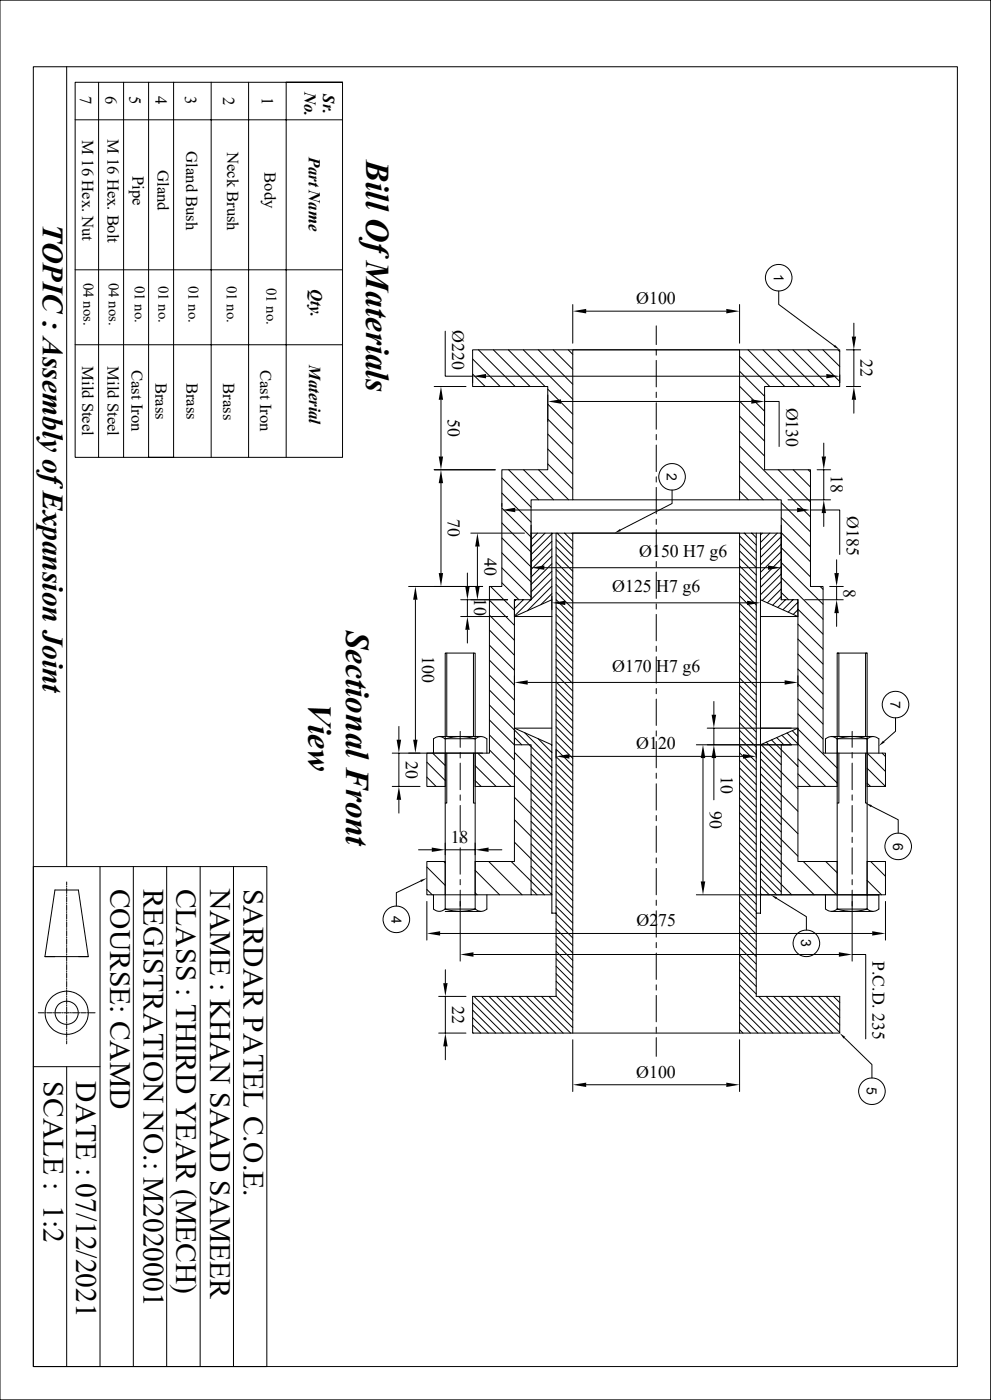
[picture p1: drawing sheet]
<svg xmlns="http://www.w3.org/2000/svg" width="297mm" height="420mm" viewBox="0 0 297 420" stroke-linecap="round" stroke-linejoin="round" font-family="sans-serif">
<g fill="none" stroke="#000" stroke-width=".3">
<path d="M0 0h296.9v419.9h-296.9zM10 20h276.9v390h-276.9zM20 20v240M22.5 35.9h80.2M29.5 24.7h-7v112.5h7M37 24.7h-7.5v112.5h7.5M44.5 24.7h-7.5v112.5h15h-7.5v-112.5h7.5M63.3 24.7v112.5M74.5 24.7v112.5M102.7 24.7v112.5h-50.7v-112.5h50.7h-16.9v112.5M102.7 80.9h-80.2M133.4 99.4v13.5h8.2"/>
<path d="M171.7 91.4v11.6M175.7 93.3h42M196.7 97.7v5.7M221.7 91.4v11.6M233.4 87.3v4l16.7 12.5M255.9 96.9v4.1M102.7 103.4h-80.2M130.1 116h9.6M132.2 119.9v17M141.6 112.4v2.5M141.6 107.7l8.3 8.3M141.6 112.2l3.8 3.8"/>
<path d="M143.4 104.9l11 11.1M145.7 112.9h101.9M147.9 104.9l11 11.1M152.4 104.9l11 11.1M156.8 104.9l14.9 14.9M161.3 104.9l10.4 10.4M164.2 118.4v8M164.2 116.8l7.5 7.4M165.8 104.9l5.9 5.9M170.3 104.9l1.4 1.4M171.7 104.9h50v45h-50zM196.7 104.9v1.7"/>
<path d="M196.7 108.1v8M196.7 117.6v1.7M196.7 104.9h-55.1v11.1h22.6v24.9h-13.8v35h-3.7v50h-18.8v10h5.5v-10M196.7 104.9h55v11.1h-22.5v24.9h13.7v35h3.8v50h18.7v10h-5.5v-14.3M221.7 106.9l9 9.1M221.7 111.4l7.5 7.5M221.7 115.9l7.5 7.5M224.2 104.9l11 11.1M228.7 104.9l11 11.1M229.2 118.4v8M233.2 104.9l11 11.1M237.7 104.9l11 11.1"/>
<path d="M242.1 104.9l9.6 9.5M246.6 104.9l5.1 5M251.1 104.9l.6 .6M251.7 112.4v2.5M253.7 104.9h4.2M253.7 116h4.2M255.9 104.9v11.1M255.9 119.9v4.1M164.2 121.2l7.5 7.5M164.2 125.7l7.5 7.5M164.2 130.2l7.5 7.5M164.2 134.7l7.5 7.5"/>
<path d="M164.2 139.2l7.5 7.5M168.1 120.4h57.1M196.7 120.8v8M196.7 130.3v1.7M196.7 133.5v8M221.7 120.4l7.5 7.4M221.7 124.8l7.5 7.5M221.7 129.3l7.5 7.5M221.7 133.8l21.2 21.3M221.7 138.3l11.6 11.6M229.2 120.4h4.3v13.5M246.9 132.9v4"/>
<path d="M130.1 140.9h18.3M132.2 144.9v27M141.1 159.9h16.1M150.4 151v.9M150.4 143.4l8.8 8.7M150.4 147.9l8.8 8.7M150.4 152.4l8.8 8.7M150.4 156.9l8.8 8.7M152.4 140.9l9.1 9M154.4 153h84.5M156.9 140.9l9 9M159.2 157.6v22.3"/>
<path d="M159.2 159.9h74.9M161.1 159.9l-1.9 2M161.4 140.9l9 9M163.4 159.9l-4.2 4.2M165.4 159.9v114h1.3M166.7 159.9v139h-25.1v11h110.1v-11h-25v-139M167 159.9l4.7 4.7M169.2 159.9l2.5 2.5M171.4 159.9l.3 .2M171.7 149.9h-12.5v30M196.7 143v1.6M196.7 146.2v7.9"/>
<path d="M196.7 155.7v1.6M196.7 158.9v7.9M201.4 147v4l-15.5 8M221.7 142.8l7.1 7.1M221.7 147.3l2.6 2.6M221.7 149.9h12.4v30M223.1 159.9l3.6 3.6M225.3 159.9l1.4 1.4M227.9 159.9v114h-1.2M228.5 159.9l-.6 .6M230.7 159.9l-2.8 2.8M233 159.9l-5.1 5.1"/>
<path d="M233.3 140.9l9.6 9.7M234.1 150.8l8.8 8.8M234.1 155.3l8.8 8.7M234.1 159.8l8.8 8.7M234.1 157.6v22.3M236.2 149.9h12.7M237.7 140.9l5.2 5.2M242.2 140.9l.7 .7M242.9 153h8.8v13.3M242.9 151v.9M244.9 140.9h4M246.9 140.9v9"/>
<path d="M246.9 153.9v4M122.5 175.9h22.2M124.5 179.9v42M138.1 179.9h14M140.1 171.9v4M140.1 179.9v5.1M143.1 164v11.9M147 175.9l7.2 7.1M150.4 161.4l8.8 8.7M150.4 165.9l8.8 8.7M150.4 170.3l8.8 8.8M150.4 174.8l5.1 5.1"/>
<path d="M154.6 179.9l-.4 .4M156.8 179.9l-2.6 2.7M159.1 179.9l-4.9 4.9M159.2 179.9h-5v56M163.2 170.3h67M165.4 160.1l-6.2 6.3M165.4 162.4l-6.2 6.2M165.4 164.6l-6.2 6.3M165.4 166.9l-6.2 6.2M165.4 169.1l-6.2 6.2M165.4 171.4l-6.2 6.2M165.4 173.6l-6.2 6.2"/>
<path d="M165.4 175.9l-7.3 7.3M165.4 178.1l-3.3 3.3M165.4 179.9l-11.2 5.1h11.2M166.7 164.1l5 5M166.7 168.6l5 5M166.7 177.6l5 5M166.7 161.9l5 5M166.7 166.4l5 5M166.7 170.9l5 5M166.7 173.1l5 5M166.7 175.3l5 5.1M166.7 179.9l5 5"/>
<path d="M196.7 168.4v1.6M196.7 171.6v7.9M221.7 160.8l5 5M221.7 165.3l5 5M221.7 174.2l5 5M221.7 163l5 5M221.7 167.5l5 5M221.7 169.8l5 5M221.7 172l5 5M221.7 176.5l5 5M221.7 178.7l5 5M227.9 179.9l11.2 5.1h-11.2"/>
<path d="M234.1 164.3l8.8 8.8M234.1 168.8l12.6 12.5M234.1 173.3l12.6 12.5M234.1 177.8l2.2 2.1M234.1 179.9h5v56M234.1 161l-6.2 6.2M234.1 163.2l-6.2 6.3M234.1 165.5l-6.2 6.2M234.1 167.7l-6.2 6.2M234.1 170l-6.2 6.2M234.1 172.2l-6.2 6.2M234.1 174.5l-5.7 5.7"/>
<path d="M234.1 176.7l-4.1 4.1M234.1 178.9l-2.5 2.7M235.4 179.9l-2.3 2.3M237.7 179.9l-3 3M241.2 179.9h11.5M245.8 175.9l.9 .9M248.7 175.9h4M250.7 167.9v4M250.7 175.9v4M133.9 195.9v25M138.1 185h14M140.1 188.9v4"/>
<path d="M141.9 195.9v25M146.7 180l7.5 7.6M146.7 184.5l7.5 7.6M146.7 189l7.5 7.6M146.7 193.5l7.5 7.5M146.7 198l7.5 7.5M166.7 182.1l5 5M166.7 184.4l5 5M166.7 186.6l5 5M166.7 188.8l5 5M166.7 191.1l5 5M166.7 193.3l5 5"/>
<path d="M166.7 195.6l5 5M166.7 197.8l5 5M169.4 180.8h54.5M196.7 181.1v1.6M196.7 184.3v7.9M196.7 193.8v1.6M196.7 197v7.9M221.7 183.2l5 5M221.7 187.7l5 5M221.7 196.7l5 5M221.7 181l5 5M221.7 185.5l5 5"/>
<path d="M221.7 189.9l5 5M221.7 192.2l5 5M221.7 194.4l5 5M221.7 198.9l5 5M239.1 182.8l7.6 7.4M239.1 187.2l7.6 7.5M239.1 191.7l7.6 7.5M239.1 196.2l7.6 7.5M239.1 180.7l-2.9 2.9M239.1 182.9l-1.4 1.4M250.7 183.9v4M250.9 195.9h.5v25"/>
<path d="M259.9 195.9h-.5v25M119.5 217.9v4M137.9 219.4v4.8M146.7 202.5l7.5 7.5M146.7 207l7.5 7.5M146.7 211.5l18.7 18.8M146.7 216l7.5 7.5M154.2 218.4l11.2 5M157.2 219.8l8.2 8.2M158.2 204.7h77M165.4 218.4h-11.2v5h5v45h6.2M166.7 213.5l5 5"/>
<path d="M166.7 200.1l5 5M166.7 202.3l5 5M166.7 204.6l5 5M166.7 206.8l5 5M166.7 209l5 5M166.7 211.3l5 5M166.7 215.8l5 5M166.7 218l5 5M196.7 206.5v1.6M196.7 209.7v7.9M196.7 219.2v1.6M212 218.4h25.2"/>
<path d="M214 210.4v4M214 218.4v5M221.7 205.7l5 5M221.7 201.2l5 5M221.7 203.4l5 5M221.7 207.9l5 5M221.7 210.1l5 5M221.7 212.4l5 5M221.7 214.6l5 5M221.7 216.9l5 5M221.7 219.1l5 5M227.9 218.4h11.2v5h-5v45h-6.2"/>
<path d="M235.9 219.9l15 15M237.4 219.2l1.7 1.7M239 218.5l11.9 11.9M239.1 200.7l7.6 7.5M239.1 205.2l7.6 7.5M239.1 209.7l7.6 7.5M239.1 214.2l7.6 7.5M239.1 218.4l-11.2 5M255.4 219.4v4.8M268.4 215.3v4.1l-3.5 3.1M117.6 235.9h8.3M119.5 225.9v10"/>
<path d="M119.5 239.9v4M127.9 228.6l5.5 5.5M127.9 233.1l2.8 2.8M129.7 225.9l3.7 3.8M131.7 220.9h12.5M133.4 221.7l-.4-.3a2.47 2.47 0 0 0-3.1 .3v4.2M133.4 221.7l1.3-.4a14.9 14.9 0 0 1 7.7 .4zM133.9 225.9v15h-.5M137.9 225.8v1.6M137.9 228.9v8M137.9 238.5v1.6M141.9 225.9v15h.5"/>
<path d="M142.4 225.9v10h11.8M142.4 229.7l6.3 6.2M142.4 234.2l1.8 1.7M142.5 221.7l.4-.3a2.47 2.47 0 0 1 3 .3v4.2M143.2 225.9l10 10M144.7 225.9h-27.1M146.7 220.5l7.5 7.5M146.7 225l18.7 18.7M154.2 235.9v22.5h-11.8v14.3M154.2 225.7l11.2 11.3M154.2 239.2l11.2 11.2M154.2 221.2l2.2 2.2"/>
<path d="M159.2 226.2l6.2 6.3M159.2 228.5l6.2 6.2M159.2 233l6.2 6.2M159.2 235.2l6.2 6.3M159.2 239.7l6.2 6.3M161.2 221.6l4.2 4.2M165.3 223.4l.1 .1M166.7 222.5l5 5M166.7 236l5 5M166.7 231.5l5 5M166.7 220.3l5 5M166.7 224.7l5 5"/>
<path d="M166.7 227l5 5M166.7 229.2l5 5M166.7 233.7l5 5M166.7 238.2l5 5M170.6 226.9h52.1M196.7 222.4v7.9M196.7 231.9v1.6M196.7 235.1v7.9M208.7 223.4h28.5M210.7 227.4v37M214 227.4v12.5M221.7 232.6l5 5"/>
<path d="M221.7 239.4l5 4.9M221.7 221.4l5 5M221.7 223.6l5 5M221.7 225.8l5 5.1M221.7 228.1l5 5M221.7 230.4l5 5M221.7 234.9l5 5M221.7 237.1l5 5M227.9 225.4l11.2 11.2M227.9 232.1l11.2 11.3M227.9 238.8l11.2 11.3M227.9 227.6l6.2 6.3"/>
<path d="M227.9 229.9l6.2 6.2M227.9 234.4l6.2 6.2M227.9 236.6l6.2 6.3M228.1 223.4l6 6M229.7 222.6l4.4 4.6M231.2 222l7.9 7.9M232.8 221.3l2.2 2.1M234.3 220.6l2.9 2.8M239.1 227.7l8.3 8.2M239.1 232.2l3.9 3.7M239.1 235.9v22.5h11.8v14.3M249.2 220.9h12.5"/>
<path d="M250.9 221.7l-.4-.3a2.47 2.47 0 0 0-3.1 .3v4.2M250.9 221.7l1.3-.4a14.9 14.9 0 0 1 7.7 .4M250.9 221.6v14.3h-11.8M250.9 221.6h9M250.9 225.9h.1M251.4 225.9v15h-.5M255.4 225.8v1.6M255.4 228.9v8M255.4 238.5v1.6M259.4 225.9v15h.5M259.9 225.9l5.5 5.5M259.9 230.5l5.5 5.4"/>
<path d="M259.9 234.9l1 1M259.9 221.7l.5-.3a2.47 2.47 0 0 1 3 .3v4.2M264.4 225.9l1 1M10 260h70v150h-70zM30 260v150M40 260v150M50 260v150M60 260v150M70 260v150M125.4 254.9h4M133 258.4l.4 .5M133.4 252.9v3.5"/>
<path d="M133.4 254.9h9M137.9 241.6v8M137.9 251.2v1.6M137.9 254.3v8M142.4 252.9v3.5M146.4 254.9h4M146.5 258.4l10 10M153.2 258.4l10 10M154.2 245.9l11.2 11.3M154.2 252.6l11.2 11.3M159.2 255.4l6.2 6.3M159.2 241.9l6.2 6.3"/>
<path d="M159.2 246.4l6.2 6.3M159.2 248.7l6.2 6.2M159.2 253.2l6.2 6.2M159.2 259.9l6.2 6.2M166.7 244.9l5 5M166.7 253.9l5 5M166.7 240.5l5 4.9M166.7 242.7l5 5M166.7 247.2l5 5M166.7 249.4l5 5M166.7 251.7l5 5M166.7 256.2l5 5"/>
<path d="M166.7 258.4l5 5M196.7 244.6v1.6M196.7 247.8v7.9M196.7 257.3v1.6M221.7 246.1l5 5M221.7 241.6l5 5M221.7 243.8l5 5M221.7 248.3l5 5M221.7 250.6l5 5M221.7 252.8l5 5M221.7 255.1l5 5M221.7 257.3l5 5"/>
<path d="M221.7 259.5l5 5M227.9 245.6l11.2 11.2M227.9 252.3l16.1 16.1M227.9 259l9.4 9.4M227.9 241.1l6.2 6.3M227.9 243.3l6.2 6.3M227.9 247.8l6.2 6.3M227.9 250.1l6.2 6.2M227.9 254.6l6.2 6.2M227.9 256.8l6.2 6.3M240.7 258.4l10 10M247.5 258.4l3.4 3.4"/>
<path d="M255.4 241.6v8M255.4 251.2v1.6M255.4 254.3v8M260.9 258.4l4.5 4.5M261.2 241.9l8 4v4M20 264.6v.9M20 265.9v.2M20 266.5v1.6M20 268.4v.3M20 269v1.6M20 270.9v.3M20 271.6v1.5"/>
<path d="M20 273.5v.3M20 274.1v1.6M20 276v.3M20 276.6v1.6M20 278.6v.2M20 279.2v1.6M126.1 264.3l-7.3 3.5v4M127.9 260.1l5.5 5.5M127.9 266.8l1.6 1.6M127.9 270.4v11.6M129.9 268.4v4.3l.4 .3a2.47 2.47 0 0 0 3.1-.3M133.4 272.7l1.3 .3a14.9 14.9 0 0 0 7.7-.3"/>
<path d="M133.4 272.7h9M133.4 273.4h10.8M133.4 268.4v-72.5h9v72.5M137.9 263.9v1.5M137.9 267v21.3M142.4 261.1l7.3 7.3M142.4 267.8l.6 .6M145.9 268.4v4.3l-.4 .3a2.47 2.47 0 0 1-3-.3M159.2 268.4h-31.3v-10h5.5v14.3M159.2 262.1l6.2 6.3M159.2 266.6l1.8 1.8M166.7 265.2l5 5"/>
<path d="M166.7 260.6l5 5.1M166.7 262.9l5 5M166.7 267.4l5 5M166.7 269.7l5 5M166.7 271.9l5 5M166.7 274.2l5 4.9M166.7 276.4l5 5M166.7 278.6l5 5M196.7 260.5v7.9M196.7 270v1.6M196.7 273.2v7.9M208.7 268.4h54.7v4.3l-.4 .3a2.47 2.47 0 0 1-3.1-.3"/>
<path d="M221.7 261.8l5 5M221.7 264l5 5M221.7 266.3l5 5M221.7 268.5l5 5M221.7 270.8l5 5M221.7 273l5 5M221.7 275.3l5 4.9M221.7 277.5l5 5M221.7 279.7l5 5M227.9 268.1l.4 .3M227.9 261.3l6.2 6.2M227.9 263.5l4.9 4.9"/>
<path d="M227.9 265.8l2.6 2.6M232.7 269.5l9 5.5v4M234.1 268.4h31.3v-10h-5.5v14.3M247.4 268.4v4.3l.5 .3a2.47 2.47 0 0 0 3-.3M249.2 273.4h12.5M250.9 272.7l1.3 .3a14.9 14.9 0 0 0 7.7-.3M250.9 268.4v-72.5h9v72.5M250.9 272.7h9M255.4 263.9v1.5M255.4 267v21.3M259.9 264.1l4.3 4.3M265.4 270.4v11.6"/>
<path d="M13.5 287h13M16.5 287h-3l3-20h7l3 20h-3M20 281.1v.3M20 281.7v1.6M20 283.6v.3M20 284.3v1.5M20 286.2v.3M20 286.8v1.6M20 288.7v.3M20 289.3v1.6M20 291.3v.2M20 291.9v1.6"/>
<path d="M20 293.8v.3M20 294.4v1.6M20 296.3v.3M20 297v1.5M20 298.9v.3M20 299.5v1.6M131.5 298.9h8.2M131.9 280h129.5M133.5 290.9v4M133.5 298.9v11M141.9 286.3h109.5M142.1 298.9l11 11"/>
<path d="M144.3 298.9l11 11M146.6 298.9l11 11M148.8 298.9l11 11M151 298.9l11.1 11M153.3 298.9l11 11M155.5 298.9l11 11M157.8 298.9l11 11M160 298.9l11 11M162.3 298.9l9.4 9.4M164.5 298.9l7.2 7.2M166.7 285.4l5 5M166.7 280.9l5 5"/>
<path d="M166.7 283.1l5 5M166.7 287.6l5 5M166.7 289.9l5 5M166.7 292.1l5 5M166.7 294.3l5 5M166.7 296.6l5 5M166.7 298.8l5 5M196.7 282.7v1.6M196.7 285.9v7.9M196.7 295.4v1.6M196.7 298.6v7.9M221.7 282l5 5"/>
<path d="M221.7 284.2l5 5M221.7 286.5l5 5M221.7 288.7l5 5M221.7 291l5 5M221.7 293.2l5 5M221.7 295.4l14.4 14.5M221.7 297.7l12.2 12.2M221.7 299.9l9.9 10M227.4 298.9l11 11M229.6 298.9l11 11M231.9 298.9l11 11M234.1 298.9l11 11"/>
<path d="M236.3 298.9l11.1 11M238.6 298.9l11 11M240.8 298.9l10.9 10.9M243.1 298.9l8.6 8.6M245.3 298.9l6.4 6.4M247.6 298.9l4.1 4.1M249.8 298.9l1.9 1.9M255.4 286.3h4.1v25.4M10 320h20M11.5 303.8h1.7M13.5 303.8h.3M14.1 303.8h1.6"/>
<path d="M16 303.8h.3M16.6 303.8h1.6M18.5 303.8h.4M19.2 303.8h1.6M20 312.2v.9M20 301.4v.3M20 302v1.6M20 304v.2M20 304.6v1.6M20 306.5v.3M20 307.1v1.6M20 309v.3"/>
<path d="M20 309.7v1.5M20 311.6v.3M20 320v90M21.1 303.8h.3M21.7 303.8h1.6M23.6 303.8h.4M24.3 303.8h1.6M26.2 303.8h.3M26.8 303.8h1.7M131.5 309.9h8.2M133.5 313.9v4M141.6 300.8l9.2 9.1"/>
<path d="M141.6 303l7 6.9M141.6 305.3l4.7 4.6M141.6 307.5l2.5 2.4M141.6 309.8l.3 .1M171.7 309.9v-150h50v150M171.7 311.9v15.5M196.7 311.3v5.6M196.7 308.1v1.6M221.7 302.2l7.7 7.7M221.7 304.4l5.5 5.5M221.7 306.7l3.2 3.2M221.7 308.9l1 1"/>
<path d="M221.7 311.9v15.5M253.1 311.3l8.2 8.1v4M175.7 325.4h42"/>
<circle cx="233.4" cy="83.3" r="4"/>
<circle cx="201.4" cy="143" r="4"/>
<circle cx="268.4" cy="211.4" r="4"/>
<circle cx="269.2" cy="253.9" r="4"/>
<circle cx="118.8" cy="275.8" r="4"/>
<circle cx="241.7" cy="283" r="4"/>
<circle cx="20" cy="303.8" r="3.5"/>
<circle cx="20" cy="303.8" r="6.5"/>
<circle cx="261.3" cy="327.4" r="4"/>
</g>
<g fill="#000">
<path d="M171.7 93.3l4-.6v1.3zM217.7 92.7l4 .6-4 .7zM132.2 116l.6 3.9h-1.3zM141.6 112.9l4.1-.7v1.3zM164.2 120.4l3.9-.6v1.3zM225.2 119.8l4 .6-4 .7zM247.6 112.2l4.1 .7-4.1 .6zM250.2 103.5l1.5 1.4-1.8-.9zM255.3 101h1.3l-.7 3.9zM255.9 116l.7 3.9h-1.3zM131.5 136.9h1.3l-.6 4zM246.3 136.9h1.3l-.7 4z"/>
<path d="M132.2 140.9l.6 4h-1.3zM150.4 153l4-.7v1.4zM184.1 159.9l1.7-1.2 .3 .6zM238.9 152.3l4 .7-4 .7zM246.9 149.9l.7 4h-1.3zM124.5 175.9l.6 4h-1.3zM131.5 171.9h1.3l-.6 4zM139.4 175.9h1.4l-.7 4zM143.1 159.9l.7 4.1h-1.4zM142.4 175.9h1.4l-.7 4zM159.2 170.3l4-.7v1.3zM230.2 169.6l3.9 .7-3.9 .6z"/>
<path d="M250.1 171.9h1.3l-.7 4zM140.1 185l.7 3.9h-1.4zM165.4 180.8l4-.6v1.3zM223.9 180.2l4 .6-4 .7zM250.7 179.9l.7 4h-1.3zM154.2 204.7l4-.6v1.3zM213.3 214.4h1.3l-.6 4zM235.2 204.1l3.9 .6-3.9 .7zM118.9 221.9h1.3l-.7 4zM119.5 235.9l.7 4h-1.3zM123.8 221.9h1.3l-.6 4zM166.7 226.9l3.9-.7v1.4z"/>
<path d="M210.7 223.4l.7 4h-1.4zM214 223.4l.6 4h-1.3zM222.7 226.2l4 .7-4 .7zM264.7 222.2l.4 .5-1.7 1.1zM129.4 254.3l4 .6-4 .7zM142.4 254.9l4-.6v1.3zM259.4 240.9l1.9 .7-.3 .5zM126 264l1.9-.6-1.7 1.2zM127.9 280l4-.6v1.3zM210 264.4h1.4l-.7 4zM231 268.4l1.9 .8-.3 .5zM261.4 279.4l4 .6-4 .7z"/>
<path d="M132.8 294.9h1.4l-.7 4zM137.9 286.3l4-.6v1.3zM251.4 285.7l4 .6-4 .7zM133.5 309.9l.7 4h-1.4zM251.7 309.9l1.6 1.2-.4 .5zM171.7 325.4l4-.6v1.3zM217.7 324.8l4 .6-4 .7z"/>
</g>
<g font-size="9.9">
<text x="109.8" y="48" transform="rotate(90 109.8 48)">Bill Of Materials</text>
<text x="103.7" y="189.2" transform="rotate(90 103.7 189.2)">Sectional Front</text>
<text x="92.5" y="210.9" transform="rotate(90 92.5 210.9)">View</text>
</g>
<g font-size="8.8">
<text x="12.8" y="67.2" transform="rotate(90 12.8 67.2)">TOPIC : Assembly of Expansion Joint</text>
<text x="33" y="266.6" transform="rotate(90 33 266.6)">COURSE: CAMD</text>
<text x="43" y="266.7" transform="rotate(90 43 266.7)">REGISTRATION NO.: M2020001</text>
<text x="52.8" y="266.7" transform="rotate(90 52.8 266.7)">CLASS : THIRD YEAR (MECH)</text>
<text x="63" y="266.6" transform="rotate(90 63 266.6)">NAME : KHAN SAAD SAMEER</text>
<text x="73" y="266.7" transform="rotate(90 73 266.7)">SARDAR PATEL C.O.E.</text>
<text x="13" y="324.4" transform="rotate(90 13 324.4)">SCALE : 1:2</text>
<text x="22.8" y="324.4" transform="rotate(90 22.8 324.4)">DATE : 07/12/2021</text>
</g>
<g font-size="5.3">
<text x="190.7" y="91.2">Ø100</text>
<text x="135.5" y="99.1" transform="rotate(90 135.5 99.1)">Ø220</text>
<text x="257.9" y="107.8" transform="rotate(90 257.9 107.8)">22</text>
<text x="134.2" y="125.7" transform="rotate(90 134.2 125.7)">50</text>
<text x="235.6" y="122.3" transform="rotate(90 235.6 122.3)">Ø130</text>
<text x="249" y="142.6" transform="rotate(90 249 142.6)">18</text>
<text x="134.2" y="155.7" transform="rotate(90 134.2 155.7)">70</text>
<text x="253.8" y="154.8" transform="rotate(90 253.8 154.8)">Ø185</text>
<text x="145.2" y="167.3" transform="rotate(90 145.2 167.3)">40</text>
<text x="191.6" y="167.1">Ø150 H7 g6</text>
<text x="142.2" y="179.5" transform="rotate(90 142.2 179.5)">10</text>
<text x="183.5" y="177.7">Ø125 H7 g6</text>
<text x="252.8" y="176.6" transform="rotate(90 252.8 176.6)">8</text>
<text x="126.5" y="196.7" transform="rotate(90 126.5 196.7)">100</text>
<text x="183.5" y="201.6">Ø170 H7 g6</text>
<text x="190.7" y="224.8">Ø120</text>
<text x="121.6" y="228.3" transform="rotate(90 121.6 228.3)">20</text>
<text x="216" y="232.8" transform="rotate(90 216 232.8)">10</text>
<text x="212.8" y="243.2" transform="rotate(90 212.8 243.2)">90</text>
<text x="135.1" y="252.9">18</text>
<text x="190.8" y="277.9">Ø275</text>
<text x="261.5" y="288.2" transform="rotate(90 261.5 288.2)">P.C.D. 235</text>
<text x="135.5" y="301.8" transform="rotate(90 135.5 301.8)">22</text>
<text x="190.7" y="323.3">Ø100</text>
</g>
<g font-size="5">
<text x="24" y="28.7" transform="rotate(90 24 28.7)">7</text>
<text x="31.6" y="28.7" transform="rotate(90 31.6 28.7)">6</text>
<text x="38.8" y="28.8" transform="rotate(90 38.8 28.8)">5</text>
<text x="46.6" y="28.8" transform="rotate(90 46.6 28.8)">4</text>
<text x="55.5" y="28.8" transform="rotate(90 55.5 28.8)">3</text>
<text x="66.9" y="29" transform="rotate(90 66.9 29)">2</text>
<text x="78.4" y="29.1" transform="rotate(90 78.4 29.1)">1</text>
<text x="91.2" y="27.6" transform="rotate(90 91.2 27.6)">No.</text>
<text x="96.9" y="28.3" transform="rotate(90 96.9 28.3)">Sr.</text>
<text x="32.2" y="41.6" transform="rotate(90 32.2 41.6)">M 16 Hex. Bolt</text>
<text x="24.6" y="42.1" transform="rotate(90 24.6 42.1)">M 16 Hex. Nut</text>
<text x="55.8" y="45.3" transform="rotate(90 55.8 45.3)">Gland Bush</text>
<text x="68.1" y="45.6" transform="rotate(90 68.1 45.6)">Neck Brush</text>
<text x="92.5" y="47" transform="rotate(90 92.5 47)">Part Name</text>
<text x="39.7" y="52.8" transform="rotate(90 39.7 52.8)">Pipe</text>
<text x="47.2" y="51.1" transform="rotate(90 47.2 51.1)">Gland</text>
<text x="79.3" y="51.7" transform="rotate(90 79.3 51.7)">Body</text>
<text x="93.2" y="86.8" transform="rotate(90 93.2 86.8)">Qty.</text>
<text x="24.6" y="109.9" transform="rotate(90 24.6 109.9)">Mild Steel</text>
<text x="32.2" y="109.9" transform="rotate(90 32.2 109.9)">Mild Steel</text>
<text x="39.5" y="111" transform="rotate(90 39.5 111)">Cast Iron</text>
<text x="78" y="111" transform="rotate(90 78 111)">Cast Iron</text>
<text x="92.7" y="109.5" transform="rotate(90 92.7 109.5)">Material</text>
<text x="46.7" y="114.8" transform="rotate(90 46.7 114.8)">Brass</text>
<text x="55.9" y="114.8" transform="rotate(90 55.9 114.8)">Brass</text>
<text x="66.8" y="114.9" transform="rotate(90 66.8 114.9)">Brass</text>
</g>
<g font-size="4.4">
<text x="25" y="84.9" transform="rotate(90 25 84.9)">04 nos.</text>
<text x="32.6" y="84.9" transform="rotate(90 32.6 84.9)">04 nos.</text>
<text x="40.4" y="85.7" transform="rotate(90 40.4 85.7)">01 no.</text>
<text x="47.5" y="85.7" transform="rotate(90 47.5 85.7)">01 no.</text>
<text x="56.5" y="85.7" transform="rotate(90 56.5 85.7)">01 no.</text>
<text x="68" y="85.7" transform="rotate(90 68 85.7)">01 no.</text>
<text x="79.8" y="86.3" transform="rotate(90 79.8 86.3)">01 no.</text>
</g>
<g font-size="4.2">
<text x="231.9" y="82.3" transform="rotate(90 231.9 82.3)">1</text>
<text x="199.9" y="141.9" transform="rotate(90 199.9 141.9)">2</text>
<text x="266.9" y="210.2" transform="rotate(90 266.9 210.2)">7</text>
<text x="267.7" y="252.8" transform="rotate(90 267.7 252.8)">6</text>
<text x="117.3" y="274.7" transform="rotate(90 117.3 274.7)">4</text>
<text x="240.2" y="281.8" transform="rotate(90 240.2 281.8)">3</text>
<text x="259.8" y="326.2" transform="rotate(90 259.8 326.2)">5</text>
</g>
</svg>
